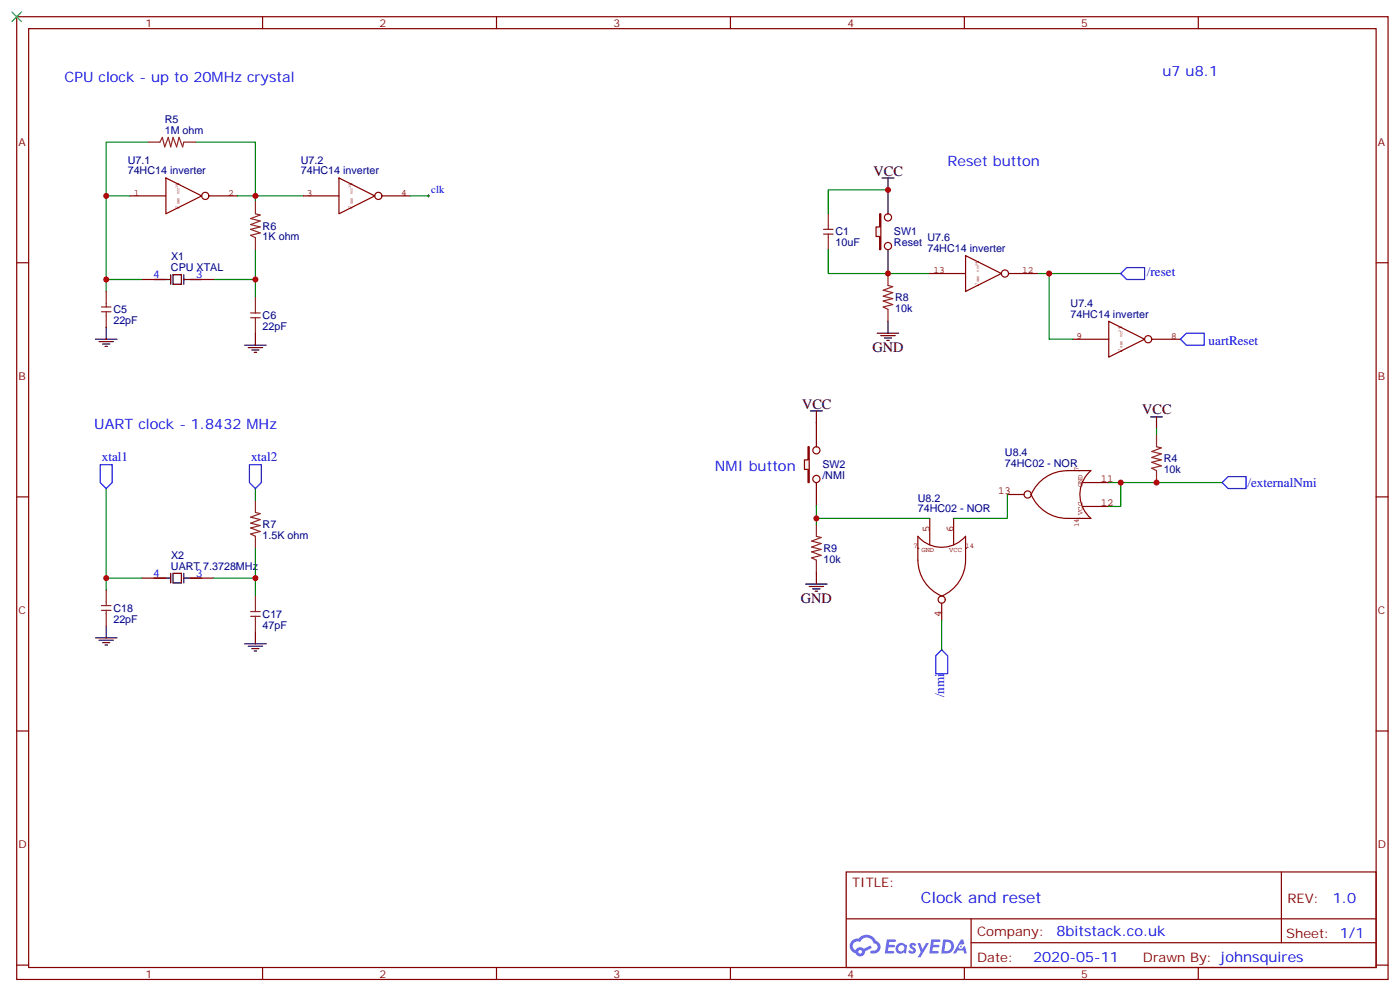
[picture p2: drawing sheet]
<svg xmlns="http://www.w3.org/2000/svg" width="414mm" height="293mm" viewBox="0 0 414 293" stroke-linecap="round" stroke-linejoin="round" font-family="sans-serif">
<g fill="none" stroke="#870000" stroke-width=".35">
<path d="M4.9 4.9h405.4v284.4h-405.4zM8.5 8.5h398.3v277.3h-398.3zM77.6 4.9v3.6M146.8 4.9v3.6M215.9 4.9v3.6M285 4.9v3.6M354.2 4.9v3.6M4.9 77.6h3.6M406.8 77.6h3.5M4.9 146.8h3.6M406.8 146.8h3.5M4.9 215.9h3.6"/>
<path d="M406.8 215.9h3.5M250.1 257.5h156.7v28.3h-156.7zM378.7 257.6l.1 20.8M250.2 271.4h156.4M287 278.4h119.6M287 271.4v14.1M4.9 285h3.6M77.6 285.8v3.5M146.8 285.8v3.5M215.9 285.8v3.5M285 285.8v3.5M354.2 285.8v3.5"/>
<path d="M406.8 285h3.5"/>
</g>
<g fill="#5487ff">
<path d="M269.1 278.7a1.22 1.22 0 0 1 1.7 .3l-.4 .5a.47 .47 0 0 0-.3-.4 .47 .47 0 0 0-.5 .2l.2 .3a1.14 1.14 0 0 1 .7 1.7 1.14 1.14 0 0 1-1.9 0l-.2-.2 .5-.5 .7 .4a.29 .29 0 0 0 .4-.3 .29 .29 0 0 0-.3-.3 1.04 1.04 0 0 1-.6-1.7z"/>
<path d="M262.1 277.5h2.4l.3 .1-.1 .5-1.9 .1-.1 .9h1.5l.4 .3-.4 .4h-1.6l-.2 1.1h1.8l.1 .3-.1 .4h-2.7z"/>
<path d="M275.3 277.5h2.3l.3 .1-.1 .5-1.8 .1-.1 .9h1.5l.3 .3-.4 .4h-1.5l-.2 1.1h1.7l.2 .3-.2 .4h-2.6z"/>
<path d="M284 277.5h.7l.3 1.2-.6 .3a.69 .69 0 0 0-1 .3 .69 .69 0 0 0 .5 1 .69 .69 0 0 0 .8-.6l.5-.3 .6 2.2h-.8l-.2-.9h-1.8l-.4 .9h-.9z"/>
<path d="M271.2 278.5h.8l.6 1.9 1.1-1.9h.9l-2.5 4.2h-.9l.9-1.5z"/>
<path d="M278.8 277.5l-.6 4.1h1.4a2.11 2.11 0 0 0 2.4-2.1 2.11 2.11 0 0 0-2.5-2zM279.5 278.2a1.39 1.39 0 0 1 1.7 1.4 1.39 1.39 0 0 1-1.8 1.3h-.3z"/>
<path d="M265.1 279.1a1.54 1.54 0 0 0-.1 2.1 1.54 1.54 0 0 0 2.2 .2l.6 .2 .3-2.3-.2-.2-.4-.1a1.49 1.49 0 0 0-2.4 .1zM265.4 280.1a.94 .94 0 0 1 1.8 0 .94 .94 0 0 1-1.8 0z"/>
<path d="M251.8 277.8a2.18 2.18 0 0 0 1.1 3.8 1.44 1.44 0 0 0 1.6 .9 1.44 1.44 0 0 0 1.2-1.5l2-1-.4-.7-2 .9a1.47 1.47 0 0 0-2.4 .5 1.39 1.39 0 0 1-.7-2 1.39 1.39 0 0 1 2-.5 2.12 2.12 0 0 1 2.2-1.3 2.12 2.12 0 0 1 1.9 1.7 1.14 1.14 0 0 1 1.1 1.4 1.14 1.14 0 0 1-1.7 .8 .43 .43 0 0 0-.5 .3 .43 .43 0 0 0 .4 .5 1.98 1.98 0 0 0 2.5-1.2 1.98 1.98 0 0 0-1.2-2.5 3.1 3.1 0 0 0-5.3-.7l-.8 .1zM253.7 281.1a.55 .55 0 0 1 1.1 0 .55 .55 0 0 1-1.1 0z"/>
<circle cx="284" cy="279.6" r=".26"/>
</g>
<path d="M126.3 57.9h.7M126.6 57.5v.7" fill="none" stroke="#000" stroke-width=".3"/>
<path d="M43.7 42h-12.3v44.1M57.9 42h17.6v17.6M75.5 57.9h14.1M75.5 73.7v14.1M31.4 82.6h10.6M63.1 82.6h12.4" fill="none" stroke="#008700" stroke-width=".35"/>
<path d="M43.7 42h3.6l.7-1.4 .7 2.8 1-2.8 .7 2.8 .8-2.8 1 2.8 .7-2.8 1.1 2.8 .3-1.4h3.6M75.5 59.6v3.5l1.4 .4-2.8 1.1 2.8 .7-2.8 1 2.8 .7-2.8 .7 2.8 1.1-2.8 .7 1.4 .7v3.5M30 92.1h2.8M30 90.7h2.8M31.4 86.1v4.6M31.4 92.1v4.6M74.1 93.8h2.8M74.1 92.4h2.8M75.5 87.8v4.6M75.5 93.8v4.6" fill="none" stroke="#8c2424" stroke-width=".35"/>
<g fill="none" stroke="#000" stroke-width=".35">
<path d="M262.5 56.1v7M262.5 73.7v7.1M31.4 96.7v3.5M45.5 82.6h4.9M50.4 81.1v2.9M51.2 81.1h2.4v2.9h-2.4zM54.3 82.6h5.3M54.3 81.1v2.9M75.5 98.4v3.6M28.2 100.2h6.4M29.3 100.9h4.2M30.3 101.6h2.2"/>
<path d="M31 102.3h.7M72.3 102h6.4M73.4 102.7h4.2M74.4 103.4h2.2M75.1 104.1h.7"/>
</g>
<path d="M42 82.6h7M56.1 82.6h7" fill="none" stroke="#870000" stroke-width=".35"/>
<path d="M260 63.1h.3v10.6h-.3v-3.9h-1.1v-2.8h1.1z" fill="#f0f0f0" stroke="#870000" stroke-width=".35"/>
<g fill="none" stroke="#870000" stroke-width=".35">
<circle cx="262.5" cy="72.7" r="1.06"/>
<circle cx="262.5" cy="64.2" r="1.06"/>
</g>
<path d="M243.4 69.1h2.8M243.4 67.7h2.8M244.8 63.1v4.6M244.8 69.1v4.6M262.5 80.8v3.5l1.4 .4-2.8 1 2.8 .7-2.8 1.1 2.8 .7-2.8 .7 2.8 1.1-2.8 .7 1.4 .7v3.5M241.3 154.9v3.5l1.4 .4-2.8 1 2.8 .7-2.8 1.1 2.8 .7-2.8 .7 2.8 1-2.8 .7 1.4 .8v3.5" fill="none" stroke="#8c2424" stroke-width=".35"/>
<g fill="none" stroke="#000" stroke-width=".35">
<path d="M260.7 52.6h3.5M262.5 52.6v3.5M259.3 98.4h6.3M260.3 99.1h4.3M261.4 99.8h2.1M262.5 94.9v3.5M262.1 100.5h.7M239.5 121.4h3.6M241.3 121.4v10.5M241.3 142.5v7.1M238.1 172.5h6.4M239.2 173.2h4.2"/>
<path d="M240.2 173.9h2.2M240.9 174.6h.8M241.3 169v3.5"/>
</g>
<path d="M262.5 56.1h-17.7v7M244.8 73.7v7.1h30M306.6 80.8h24.7" fill="none" stroke="#008700" stroke-width=".35"/>
<path d="M238.8 131.9h.4v10.6h-.4v-3.9h-1v-2.8h1z" fill="#f0f0f0" stroke="#870000" stroke-width=".35"/>
<path d="M241.3 131.9a1.06 1.06 0 0 0-1 1.5 1.06 1.06 0 0 0 1.8 .3 1.06 1.06 0 0 0-.5-1.7l-.3-.1M241.3 140.4a1.06 1.06 0 0 0-1 1.5 1.06 1.06 0 0 0 1.8 .3 1.06 1.06 0 0 0-.5-1.7l-.3-.1M42 170.7h7M56.1 170.7h7" fill="none" stroke="#870000" stroke-width=".35"/>
<path d="M333 79h5.3v3.6h-5.3l-1.7-1.8zM29.6 137.2h3.6v5.3l-1.8 1.8-1.8-1.8zM73.7 137.2h3.6v5.3l-1.8 1.8-1.8-1.8z" fill="none" stroke="#00f" stroke-width=".35"/>
<g fill="none" stroke="#000" stroke-width=".35">
<path d="M45.5 170.7h4.9M50.4 169.3v2.9M51.2 169.3h2.4v2.9h-2.4zM54.3 170.7h5.3M54.3 169.3v2.9M28.2 188.4h6.4M29.3 189.1h4.2M30.3 189.8h2.2M31 190.5h.7M31.4 184.9v3.5M72.3 190.1h6.4M73.4 190.9h4.2"/>
<path d="M74.4 191.6h2.2M75.1 192.3h.7M75.5 186.6v3.5"/>
</g>
<path d="M75.5 147.8v3.5l1.4 .4-2.8 1.1 2.8 .7-2.8 1 2.8 .7-2.8 .7 2.8 1.1-2.8 .7 1.4 .7v3.5M30 178.9h2.8M31.4 174.3v4.6M75.5 176v4.6M30 180.3h2.8M31.4 180.3v4.6M74.1 182h2.8M74.1 180.6h2.8M75.5 182v4.6" fill="none" stroke="#8c2424" stroke-width=".35"/>
<path d="M31.4 144.3v30M75.5 144.3v3.5M31.4 170.7h10.6M63.1 170.7h12.4M75.5 161.9v14.1" fill="none" stroke="#008700" stroke-width=".35"/>
<path d="M49 52.6l10.6 5.3-10.6 5.2z" fill="none" stroke="#850000" stroke-width=".35"/>
<g fill="#850000">
<circle cx="52.6" cy="61.4" r=".18"/>
<circle cx="52.6" cy="54.3" r=".18"/>
</g>
<g fill="none" stroke="#850000" stroke-width=".35">
<path d="M38.5 57.9h10.5M61.7 57.9h8.5M100.2 52.6l10.6 5.3-10.6 5.2z"/>
<circle cx="60.7" cy="57.9" r="1.06"/>
</g>
<g fill="#850000">
<circle cx="103.7" cy="61.4" r=".18"/>
<circle cx="103.7" cy="54.3" r=".18"/>
</g>
<g fill="none" stroke="#850000" stroke-width=".35">
<path d="M89.6 57.9h10.6M112.9 57.9h8.5M327.7 94.9l10.6 5.3-10.6 5.3z"/>
<circle cx="111.8" cy="57.9" r="1.06"/>
</g>
<g fill="#850000">
<circle cx="331.3" cy="103.7" r=".18"/>
<circle cx="331.3" cy="96.7" r=".18"/>
</g>
<g fill="none" stroke="#850000" stroke-width=".35">
<path d="M285.4 75.5l10.6 5.3-10.6 5.3zM317.1 100.2h10.6M340.4 100.2h8.5"/>
<circle cx="339.4" cy="100.2" r="1.06"/>
</g>
<g fill="#850000">
<circle cx="288.9" cy="84.3" r=".18"/>
<circle cx="288.9" cy="77.3" r=".18"/>
</g>
<g fill="none" stroke="#850000" stroke-width=".35">
<path d="M274.8 80.8h10.6M298.1 80.8h8.5"/>
<circle cx="297" cy="80.8" r="1.06"/>
</g>
<path d="M31.4 57.9h7.1M70.2 57.9h5.3M121.4 57.9h5.2M310.1 80.8v19.4h7M341.8 126.6v1.8" fill="none" stroke="#008700" stroke-width=".35"/>
<path d="M348.9 100.2l1.8-1.8h5.3v3.6h-5.3zM361.2 142.5l1.8-1.7h5.3v3.5h-5.3zM278.3 191.9l1.8 1.8v5.3h-3.5v-5.3z" fill="none" stroke="#00f" stroke-width=".35"/>
<path d="M3.5 3.5l2.8 2.9M6.3 3.5l-2.8 2.9" fill="none" stroke="#3c3" stroke-width=".35"/>
<path d="M341.8 128.4v3.5l1.5 .4-2.9 1 2.9 .8-2.9 1 2.9 .7-2.9 .7 2.9 1.1-2.9 .7 1.4 .7v3.5" fill="none" stroke="#8c2424" stroke-width=".35"/>
<path d="M340.1 123.1h3.5M341.8 123.1v3.5" fill="none" stroke="#000" stroke-width=".35"/>
<g fill="#850000">
<circle cx="318.9" cy="139" r=".18"/>
<circle cx="318.9" cy="153.1" r=".18"/>
</g>
<g fill="none" stroke="#850000" stroke-width=".35">
<path d="M297.7 146h5M304.8 146.1a11.6 11.6 0 0 1 10.6-7.1h7a9.2 9.2 0 0 0 .1 14.1h-7.1a11.5 11.5 0 0 1-10.6-7M320 142.5h7.7M320 149.6h7.7"/>
<circle cx="303.7" cy="146" r="1.06"/>
</g>
<g fill="#850000">
<circle cx="271.3" cy="161.9" r=".18"/>
<circle cx="285.4" cy="161.9" r=".18"/>
</g>
<g fill="none" stroke="#850000" stroke-width=".35">
<path d="M271.3 158.4v7.1M274.8 153.1v7.8M281.9 153.1v7.8M285.4 158.4a9.2 9.2 0 0 1-14.1 0M285.4 158.4v7.1a11.5 11.5 0 0 1-7.1 10.5 11.6 11.6 0 0 1-7-10.5M278.3 178.2v4.9"/>
<circle cx="278.3" cy="177.1" r="1.06"/>
</g>
<path d="M241.3 149.6v5.3M241.3 153.1h33.5M297.7 146v7.1h-15.8M327.7 142.5h33.5M331.3 142.5v7.1h-3.6M278.3 183.1v8.8" fill="none" stroke="#008700" stroke-width=".35"/>
<g fill="#c00">
<circle cx="331.3" cy="142.5" r=".88"/>
<circle cx="341.8" cy="142.5" r=".88"/>
<circle cx="31.4" cy="170.7" r=".88"/>
<circle cx="262.5" cy="56.1" r=".88"/>
<circle cx="262.5" cy="80.8" r=".88"/>
<circle cx="31.4" cy="82.5" r=".88"/>
<circle cx="75.5" cy="57.9" r=".88"/>
<circle cx="75.5" cy="82.5" r=".88"/>
<circle cx="75.5" cy="170.7" r=".88"/>
<circle cx="31.4" cy="57.9" r=".88"/>
<circle cx="310.1" cy="80.8" r=".88"/>
<circle cx="241.3" cy="153.1" r=".88"/>
</g>
<text font-size="4.6" fill="#00f" x="272.2" y="266.6">Clock and reset</text>
<g font-size="4.2" fill="#00f">
<text x="343.6" y="22.6">u7 u8.1</text>
<text x="19" y="24.3">CPU clock - up to 20MHz crystal</text>
<text x="280.1" y="49">Reset button</text>
<text x="27.9" y="126.6">UART clock - 1.8432 MHz</text>
<text x="211.3" y="139">NMI button</text>
<text x="393.9" y="266.8">1.0</text>
<text x="312.3" y="276.4">8bitstack.co.uk</text>
<text x="305.4" y="284.2">2020-05-11</text>
</g>
<g font-size="4.2">
<text x="258.2" y="51.9">VCC</text>
<text x="257.9" y="104.1">GND</text>
<text x="237.1" y="120.7">VCC</text>
<text x="337.6" y="122.4">VCC</text>
<text x="236.7" y="178.2">GND</text>
</g>
<g font-size="3.9" fill="#00f">
<text x="339" y="81.5">/reset</text>
<text x="357.2" y="102">uartReset</text>
<text x="30.1" y="136.2">xtal1</text>
<text x="74.2" y="136.2">xtal2</text>
<text x="368.7" y="143.8">/externalNmi</text>
<text x="279.1" y="206" transform="rotate(-90 279.1 206)">/nmi</text>
</g>
<g font-size="3.9" fill="#800">
<text x="251.9" y="262.1">TITLE:</text>
<text x="380.5" y="266.8">REV:</text>
<text x="288.8" y="276.3">Company:</text>
<text x="380.2" y="276.9">Sheet: 1/1</text>
<text x="288.8" y="284">Date:</text>
<text x="337.8" y="284.1">Drawn By: johnsquires</text>
</g>
<g font-size="3.2" fill="#800">
<text x="43" y="7.9">1</text>
<text x="112.2" y="7.9">2</text>
<text x="181.3" y="7.9">3</text>
<text x="250.5" y="7.9">4</text>
<text x="319.6" y="7.9">5</text>
<text x="5.5" y="43">A</text>
<text x="407.3" y="43">A</text>
<text x="5.5" y="112.2">B</text>
<text x="407.3" y="112.2">B</text>
<text x="5.5" y="181.3">C</text>
<text x="407.3" y="181.3">C</text>
<text x="5.5" y="250.5">D</text>
<text x="407.3" y="250.5">D</text>
<text x="43" y="288.7">1</text>
<text x="112.2" y="288.7">2</text>
<text x="181.3" y="288.7">3</text>
<text x="250.5" y="288.7">4</text>
<text x="319.6" y="288.7">5</text>
</g>
<g font-size="3.2" fill="#000080">
<text x="48.7" y="39.5">1M ohm</text>
<text x="48.7" y="36.3">R5</text>
<text x="37.7" y="51.5">74HC14 inverter</text>
<text x="37.7" y="48.3">U7.1</text>
<text x="88.9" y="51.5">74HC14 inverter</text>
<text x="88.9" y="48.3">U7.2</text>
<text x="77.6" y="71">1K ohm</text>
<text x="77.6" y="67.8">R6</text>
<text x="246.9" y="69.6">C1</text>
<text x="264.2" y="69.5">SW1</text>
<text x="274.1" y="71.3">U7.6</text>
<text x="50.6" y="76.9">X1</text>
<text x="246.9" y="72.8">10uF</text>
<text x="264.2" y="72.7">Reset</text>
<text x="274.1" y="74.4">74HC14 inverter</text>
<text x="50.5" y="80.1">CPU XTAL</text>
<text x="264.6" y="88.9">R8</text>
<text x="33.5" y="95.7">22pF</text>
<text x="33.5" y="92.5">C5</text>
<text x="77.6" y="94.2">C6</text>
<text x="264.6" y="92.1">10k</text>
<text x="316.4" y="93.8">74HC14 inverter</text>
<text x="316.4" y="90.7">U7.4</text>
<text x="77.6" y="97.5">22pF</text>
<text x="297" y="137.9">74HC02 - NOR</text>
<text x="297" y="134.8">U8.4</text>
<text x="344" y="136.5">R4</text>
<text x="243.1" y="141.5">/NMI</text>
<text x="243.1" y="138.3">SW2</text>
<text x="344" y="139.7">10k</text>
<text x="271.3" y="148.2">U8.2</text>
<text x="77.6" y="156">R7</text>
<text x="271.3" y="151.3">74HC02 - NOR</text>
<text x="77.6" y="159.2">1.5K ohm</text>
<text x="50.6" y="165.1">X2</text>
<text x="243.4" y="166.2">10k</text>
<text x="243.4" y="163">R9</text>
<text x="50.5" y="168.3">UART 7.3728MHz</text>
<text x="33.5" y="183.9">22pF</text>
<text x="33.5" y="180.7">C18</text>
<text x="77.6" y="185.6">47pF</text>
<text x="77.6" y="182.4">C17</text>
</g>
<g font-size="3.2" fill="#00f">
<text x="127.5" y="56.9">clk</text>
<text x="45.3" y="82.2">4</text>
<text x="57.9" y="82.2">3</text>
<text x="45.3" y="170.4">4</text>
<text x="57.9" y="170.4">3</text>
</g>
<g font-size="3.2" fill="#840000">
<text x="325.4" y="142.5">11</text>
<text x="295" y="146">13</text>
<text x="325.4" y="149.5">12</text>
<text x="274.8" y="157.2" transform="rotate(-90 274.8 157.2)">5</text>
<text x="281.8" y="157.2" transform="rotate(-90 281.8 157.2)">6</text>
<text x="278.3" y="182.2" transform="rotate(-90 278.3 182.2)">4</text>
</g>
<g font-size="2.8" fill="#840000">
<text x="39.5" y="57.8">1</text>
<text x="67.5" y="57.8">2</text>
<text x="90.7" y="57.8">3</text>
<text x="118.6" y="57.8">4</text>
<text x="275.9" y="80.8">13</text>
<text x="302.1" y="80.8">12</text>
<text x="318.2" y="100.2">9</text>
<text x="346.1" y="100.2">8</text>
</g>
<g font-size="2.1" fill="#840000">
<text x="318.9" y="139" transform="rotate(-90 318.9 139)">7</text>
<text x="320" y="143.9" transform="rotate(-90 320 143.9)">GND</text>
<text x="318.9" y="155.6" transform="rotate(-90 318.9 155.6)">14</text>
<text x="320" y="152" transform="rotate(-90 320 152)">VCC</text>
<text x="270" y="161.9">7</text>
<text x="285.4" y="161.9">14</text>
<text x="272.3" y="163">GND</text>
<text x="280.5" y="163">VCC</text>
</g>
<g font-size="1.1" fill="#840000">
<text x="52.5" y="55.6" transform="rotate(-90 52.5 55.6)">14</text>
<text x="53.1" y="57.3" transform="rotate(-90 53.1 57.3)">VCC</text>
<text x="103.7" y="55.6" transform="rotate(-90 103.7 55.6)">14</text>
<text x="104.2" y="57.3" transform="rotate(-90 104.2 57.3)">VCC</text>
<text x="52.5" y="61.4" transform="rotate(-90 52.5 61.4)">7</text>
<text x="53.1" y="60.3" transform="rotate(-90 53.1 60.3)">GND</text>
<text x="103.7" y="61.4" transform="rotate(-90 103.7 61.4)">7</text>
<text x="104.2" y="60.3" transform="rotate(-90 104.2 60.3)">GND</text>
<text x="288.9" y="78.5" transform="rotate(-90 288.9 78.5)">14</text>
<text x="289.5" y="83.3" transform="rotate(-90 289.5 83.3)">GND</text>
<text x="289.5" y="80.2" transform="rotate(-90 289.5 80.2)">VCC</text>
<text x="288.9" y="84.3" transform="rotate(-90 288.9 84.3)">7</text>
<text x="331.2" y="97.9" transform="rotate(-90 331.2 97.9)">14</text>
<text x="331.8" y="99.6" transform="rotate(-90 331.8 99.6)">VCC</text>
<text x="331.2" y="103.7" transform="rotate(-90 331.2 103.7)">7</text>
<text x="331.8" y="102.7" transform="rotate(-90 331.8 102.7)">GND</text>
</g>
</svg>
